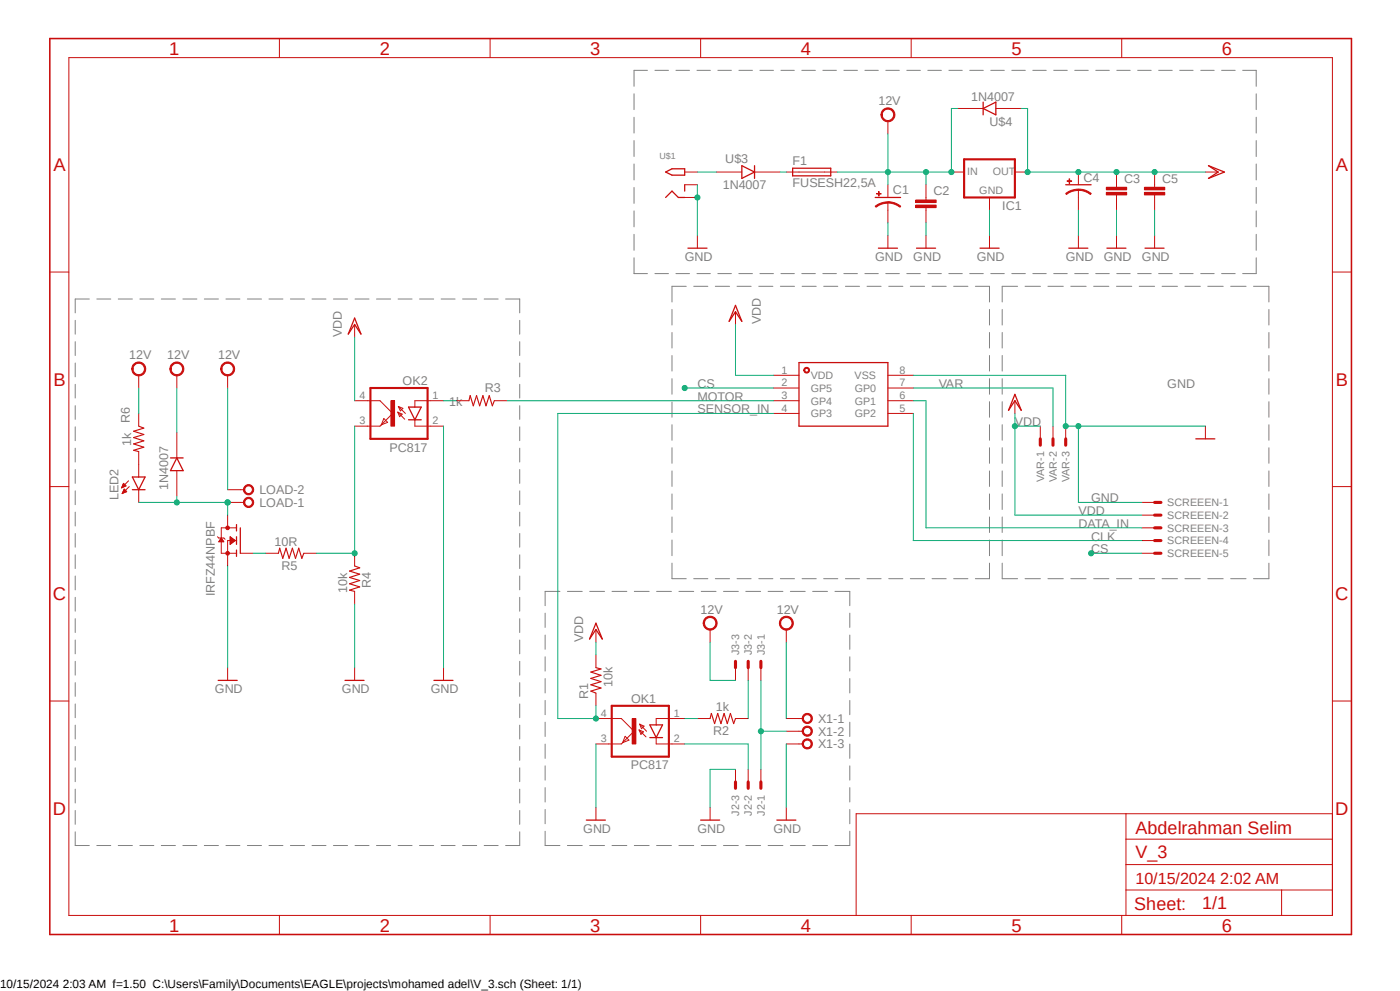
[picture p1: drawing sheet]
<svg xmlns="http://www.w3.org/2000/svg" width="420mm" height="297mm" viewBox="0 0 420 297" stroke-linecap="round" stroke-linejoin="round" font-family="sans-serif">
<path d="M14.2 11.1l391.7 269.8M405.9 11.1l-391.7 269.8" fill="none" stroke="#fff" stroke-width=".3"/>
<g fill="none" stroke="#808080" stroke-width=".3">
<path d="M190.2 28.1v4.8M190.2 35.1v4.8M194.2 21.1h-4v4.8M196.5 21.1h4M202.8 21.1h4M209.1 21.1h4M215.3 21.1h4.1M221.7 21.1h4M228 21.1h4M234.3 21.1h4M240.5 21.1h4.1M246.8 21.1h4.1"/>
<path d="M253.2 21.1h4M259.5 21.1h4M265.7 21.1h4.1M272 21.1h4.1M278.3 21.1h4.1M284.6 21.1h4.1M290.9 21.1h4.1M297.2 21.1h4.1M303.5 21.1h4.1M309.8 21.1h4.1M316.1 21.1h4.1M322.4 21.1h4.1"/>
<path d="M328.7 21.1h4.1M335 21.1h4M341.3 21.1h4.1M347.6 21.1h4.1M353.9 21.1h4M360.2 21.1h4M366.5 21.1h4M372.8 21.1h4.1v4.8M376.9 28.1v4.8M376.9 35.1v4.8M190.2 42.1v4.8M190.2 49.1v4.8"/>
<path d="M190.2 56.2v4.8M376.9 42.1v4.8M376.9 49.1v4.8M376.9 56.2v4.8M190.2 77.3v4.7h4M190.2 63.2v4.8M190.2 70.2v4.8M376.9 77.3v4.7h-4.1M376.9 63.2v4.8M376.9 70.2v4.8M22.6 96v4.2M26.8 89.6h-4.2v4.2"/>
<path d="M29 89.6h4.2M35.5 89.6h4.2M42 89.6h4.1M48.4 89.6h4.2M54.9 89.6h4.2M61.3 89.6h4.2M67.8 89.6h4.2M74.2 89.6h4.2M80.7 89.6h4.2M87.1 89.6h4.3M93.6 89.6h4.2M100 89.6h4.3"/>
<path d="M106.5 89.6h4.2M112.9 89.6h4.3M119.4 89.6h4.2M125.9 89.6h4.2M132.3 89.6h4.2M138.8 89.6h4.2M145.2 89.6h4.2M151.7 89.6h4.2v4.2M155.9 96v4.2M196.5 82h4M201.6 92.8v4.6M201.6 99.7v4.6"/>
<path d="M202.8 82h4M205.9 85.8h-4.3v4.7M208.1 85.8h4.2M209.1 82h4M214.6 85.8h4.3M215.3 82h4.1M221.1 85.8h4.2M221.7 82h4M227.6 85.8h4.3M228 82h4M234.1 85.8h4.2M234.3 82h4"/>
<path d="M240.5 82h4.1M240.6 85.8h4.3M246.8 82h4.1M247.1 85.8h4.2M253.2 82h4M253.6 85.8h4.3M259.5 82h4M260.1 85.8h4.2M265.7 82h4.1M266.6 85.8h4.2M272 82h4.1M273.1 85.8h4.3"/>
<path d="M278.3 82h4.1M279.6 85.8h4.2M284.6 82h4.1M286.1 85.8h4.3M290.9 82h4.1M292.6 85.8h4.2v4.7M296.8 92.8v4.6M296.8 99.7v4.6M297.2 82h4.1M300.7 92.8v4.6M300.7 99.7v4.6M303.5 82h4.1"/>
<path d="M305.3 85.8h-4.6v4.7M307.5 85.8h4.6M309.8 82h4.1M314.4 85.8h4.6M316.1 82h4.1M321.2 85.8h4.6M322.4 82h4.1M328.1 85.8h4.6M328.7 82h4.1M334.9 85.8h4.6M335 82h4M341.3 82h4.1"/>
<path d="M341.8 85.8h4.6M347.6 82h4.1M348.6 85.8h4.6M353.9 82h4M355.5 85.8h4.6M360.2 82h4M362.3 85.8h4.6M366.5 82h4M369.2 85.8h4.6M376 85.8h4.7v4.7M380.7 92.8v4.6M380.7 99.7v4.6"/>
<path d="M22.6 102.4v4.2M22.6 108.8v4.1M22.6 115.2v4.1M155.9 102.4v4.2M155.9 108.8v4.1M155.9 115.2v4.1M201.6 106.6v4.6M201.6 113.5v4.7M296.8 106.6v4.6M296.8 113.5v4.7M300.7 106.6v4.6M300.7 113.5v4.7"/>
<path d="M380.7 106.6v4.6M380.7 113.5v4.7M22.6 121.6v4.1M22.6 127.9v4.2M22.6 134.3v4.2M155.9 121.6v4.1M155.9 127.9v4.2M155.9 134.3v4.2M201.6 120.4v4.7M201.6 127.3v4.7M201.6 134.2v4.7M296.8 120.4v4.7"/>
<path d="M296.8 127.3v4.7M296.8 134.2v4.7M300.7 120.4v4.7M300.7 127.3v4.7M300.7 134.2v4.7M380.7 120.4v4.7M380.7 127.3v4.7M380.7 134.2v4.7M22.6 140.7v4.2M22.6 147.1v4.2M22.6 153.5v4.1M22.6 159.9v4.1"/>
<path d="M155.9 140.7v4.2M155.9 147.1v4.2M155.9 153.5v4.1M155.9 159.9v4.1M201.6 141.1v4.7M201.6 148v4.7M201.6 154.9v4.7M296.8 141.1v4.7M296.8 148v4.7M296.8 154.9v4.7M300.7 141.1v4.7M300.7 148v4.7"/>
<path d="M300.7 154.9v4.7M380.7 141.1v4.7M380.7 148v4.7M380.7 154.9v4.7M22.6 166.3v4.1M22.6 172.6v4.2M22.6 179v4.2M155.9 166.3v4.1M155.9 172.6v4.2M155.9 179v4.2M168 177.2h-4.5v4.3M170.2 177.2h4.5"/>
<path d="M176.9 177.2h4.5M183.6 177.2h4.4M190.3 177.2h4.4M197 177.2h4.4M201.6 161.8v4.7M201.6 168.8v4.6h4.3M203.7 177.2h4.4M208.1 173.4h4.2M210.4 177.2h4.4M214.6 173.4h4.3M217 177.2h4.5M221.1 173.4h4.2"/>
<path d="M223.7 177.2h4.5M227.6 173.4h4.3M230.4 177.2h4.5M234.1 173.4h4.2M237.1 177.2h4.5M240.6 173.4h4.3M243.8 177.2h4.4M247.1 173.4h4.2M250.5 177.2h4.4v4.3M253.6 173.4h4.3M260.1 173.4h4.2M266.6 173.4h4.2"/>
<path d="M273.1 173.4h4.3M279.6 173.4h4.2M286.1 173.4h4.3M296.8 168.8v4.6h-4.2M296.8 161.8v4.7M300.7 168.8v4.6h4.6M300.7 161.8v4.7M307.5 173.4h4.6M314.4 173.4h4.6M321.2 173.4h4.6M328.1 173.4h4.6M334.9 173.4h4.6"/>
<path d="M341.8 173.4h4.6M348.6 173.4h4.6M355.5 173.4h4.6M362.3 173.4h4.6M369.2 173.4h4.6M380.7 168.8v4.6h-4.7M380.7 161.8v4.7M22.6 185.4v4.2M22.6 191.8v4.2M22.6 198.2v4.2M155.9 185.4v4.2M155.9 191.8v4.2"/>
<path d="M155.9 198.2v4.2M163.5 183.8v4.2M163.5 190.3v4.3M163.5 196.8v4.3M254.9 183.8v4.2M254.9 190.3v4.3M254.9 196.8v4.3M22.6 204.6v4.1M22.6 211v4.1M22.6 217.3v4.2M155.9 204.6v4.1M155.9 211v4.1"/>
<path d="M155.9 217.3v4.2M163.5 203.4v4.3M163.5 209.9v4.3M163.5 216.5v4.2M254.9 203.4v4.3M254.9 209.9v4.3M254.9 216.5v4.2M22.6 223.7v4.2M22.6 230.1v4.2M22.6 236.5v4.2M155.9 223.7v4.2M155.9 230.1v4.2"/>
<path d="M155.9 236.5v4.2M163.5 223v4.3M163.5 229.5v4.3M163.5 236.1v4.3M254.9 223v4.3M254.9 229.5v4.3M254.9 236.1v4.3M22.6 249.3v4.1h4.2M22.6 242.9v4.2M29 253.4h4.2M35.5 253.4h4.2M42 253.4h4.1"/>
<path d="M48.4 253.4h4.2M54.9 253.4h4.2M61.3 253.4h4.2M67.8 253.4h4.2M74.2 253.4h4.2M80.7 253.4h4.2M87.1 253.4h4.3M93.6 253.4h4.2M100 253.4h4.3M106.5 253.4h4.2M112.9 253.4h4.3M119.4 253.4h4.2"/>
<path d="M125.9 253.4h4.2M132.3 253.4h4.2M138.8 253.4h4.2M145.2 253.4h4.2M155.9 249.3v4.1h-4.2M155.9 242.9v4.2M163.5 242.6v4.3M163.5 249.1v4.3h4.5M170.2 253.4h4.5M176.9 253.4h4.5M183.6 253.4h4.4M190.3 253.4h4.4"/>
<path d="M197 253.4h4.4M203.7 253.4h4.4M210.4 253.4h4.4M217 253.4h4.5M223.7 253.4h4.5M230.4 253.4h4.5M237.1 253.4h4.5M243.8 253.4h4.4M254.9 249.1v4.3h-4.4M254.9 242.6v4.3"/>
</g>
<path d="M289.2 47.8h15.3v11.4h-15.3z" fill="none" stroke="#c90d0c" stroke-width=".64"/>
<path d="M277.8 59.2v.7M285.4 51.6h3.8M296.8 59.2v3.8M304.5 51.6h3.8M277.8 62.2v.8" fill="none" stroke="#c90d0c" stroke-width=".3"/>
<path d="M274.7 59.9h6.1v.8h-6.1z" fill-rule="evenodd" fill="#c90d0c"/>
<path d="M274.7 59.9h6.1v.8h-6.1z" fill="none" stroke="#c90d0c" stroke-width=".3"/>
<path d="M274.7 61.5h6.1v.7h-6.1z" fill-rule="evenodd" fill="#c90d0c"/>
<path d="M205.4 51.6h3.8M205.4 59.2h3.8M205.4 55.4h3.8M277.8 55.4v3.8M266.4 60.7v2.3M274.7 61.5h6.1v.7h-6.1zM277.8 63v3.8" fill="none" stroke="#c90d0c" stroke-width=".3"/>
<path d="M199.7 51.6l1.9-1h3.8v1.9h-3.8zM199.7 59.2l1.9-1.9 1.9 1.9h1.9M205.4 55.4v1.9M262.6 59.2h7.6" fill="none" stroke="#c90d0c" stroke-width=".38"/>
<path d="M266.4 60.5l1.2 .1 1.6 .5 1 .7-.2 .3a6.2 6.2 0 0 0-3.6-1.3z" fill-rule="evenodd" fill="#c90d0c"/>
<path d="M266.4 60.5l1.2 .1 1.6 .5 1 .7-.2 .3a6.2 6.2 0 0 0-3.6-1.3z" fill="none" stroke="#c90d0c" stroke-width=".3"/>
<path d="M262.6 61.8l1-.7 1.5-.5 1.3-.1v.4a5.6 5.6 0 0 0-3.6 1.2z" fill-rule="evenodd" fill="#c90d0c"/>
<path d="M262.6 61.8l1-.7 1.5-.5 1.3-.1v.4a5.6 5.6 0 0 0-3.6 1.2z" fill="none" stroke="#c90d0c" stroke-width=".3"/>
<path d="M263 58h1.3v.2h-1.3z" fill-rule="evenodd" fill="#c90d0c"/>
<path d="M263 58h1.3v.2h-1.3z" fill="none" stroke="#c90d0c" stroke-width=".3"/>
<path d="M263.6 57.4h.1v1.4h-.1z" fill-rule="evenodd" fill="#c90d0c"/>
<g fill="none" stroke="#c90d0c" stroke-width=".3">
<path d="M263.6 57.4h.1v1.4h-.1zM266.4 55.4v3.8M266.4 63v3.8M41.6 139.1v3.9M36.5 146.1h.2M36.6 145.9h.5M36.7 145.8h.8M36.7 147.9v.1M36.7 145.6h1.1M36.7 147.7h.3M36.8 145.4h.8M36.8 147.6h.7"/>
<path d="M36.9 145.3h.6M36.9 147.4h.9M37 145.1h.3M37 147.2h.9M37 144.9h.1M37 144.9l.8 .7-1.3 .6zM37 147.1h.8M37.1 146.9h.5M37.2 146.8h.2M37.3 146.6l.7 .8-1.3 .5zM38.6 144.1l-2.1 2.1M38.8 145.8l-2.1 2.1"/>
<path d="M41.6 146.8v3.8M178.8 196.3v3.8M178.8 207.7v3.8M182.6 215.3h3.8l3.8 3.9-3.8 3.8h-3.8M191.7 218.8l2.1 2.1M191.7 218.8l1.3 .5-.7 .8zM191.9 217l1.3 .6-.8 .8zM191.9 217l2.1 2.2M201.6 215.3h-4.8v2M187.5 220.7l1.2 1.1-1.9 .8zM196.8 221.1v1.9h4.8"/>
</g>
<path d="M39.7 143h3.8l-1.9 3.8zM39.7 146.8h3.8M194.9 217.3h3.9l-2 3.8zM194.9 221.1h3.9" fill="none" stroke="#c90d0c" stroke-width=".38"/>
<path d="M178.8 200.1l1.5 .4-3.1 .9 3.1 1-3.1 .9 3.1 1-3.1 .9 3.1 1-3.1 .9 1.6 .6" fill="none" stroke="#c90d0c" stroke-width=".34"/>
<path d="M183.5 211.5h17.2v15.3h-17.2z" fill="none" stroke="#c90d0c" stroke-width=".64"/>
<path d="M189.7 215.3h1.1v7.7h-1.1z" fill-rule="evenodd" fill="#c90d0c"/>
<path d="M287.3 32.5h7.6M298.7 32.5h7.7M214.9 51.6h7.6M226.4 51.6h7.6M334.9 55.4v.7M334.9 58.4v.8M209.2 70.6v3.8M178.8 215.3h3.8M189.7 215.3h1.1v7.7h-1.1zM201.6 215.3h3.8M178.8 223h3.8M201.6 223h3.8" fill="none" stroke="#c90d0c" stroke-width=".3"/>
<path d="M294.9 32.5l3.8-1.9v3.8zM294.9 30.6v3.8M222.5 49.7l3.9 1.9-3.9 1.9zM226.4 49.7v3.8M206.4 74.4h5.7" fill="none" stroke="#c90d0c" stroke-width=".38"/>
<path d="M331.9 56.1h6.1v.8h-6.1z" fill-rule="evenodd" fill="#c90d0c"/>
<path d="M331.9 56.1h6.1v.8h-6.1z" fill="none" stroke="#c90d0c" stroke-width=".3"/>
<path d="M331.9 57.7h6.1v.7h-6.1z" fill-rule="evenodd" fill="#c90d0c"/>
<path d="M323.5 56.9v2.3M331.9 57.7h6.1v.7h-6.1zM334.9 51.6v3.8M334.9 59.2v3.8" fill="none" stroke="#c90d0c" stroke-width=".3"/>
<path d="M319.7 55.4h7.6" fill="none" stroke="#c90d0c" stroke-width=".38"/>
<path d="M323.5 56.7h.4a5.7 5.7 0 0 1 3.5 1.3l-.3 .3a5.6 5.6 0 0 0-3.6-1.2z" fill-rule="evenodd" fill="#c90d0c"/>
<path d="M323.5 56.7h.4a5.7 5.7 0 0 1 3.5 1.3l-.3 .3a5.6 5.6 0 0 0-3.6-1.2z" fill="none" stroke="#c90d0c" stroke-width=".3"/>
<path d="M319.7 58l1-.7 1.6-.5 1.2-.1v.4a5.6 5.6 0 0 0-3.6 1.2z" fill-rule="evenodd" fill="#c90d0c"/>
<path d="M319.7 58l1-.7 1.6-.5 1.2-.1v.4a5.6 5.6 0 0 0-3.6 1.2z" fill="none" stroke="#c90d0c" stroke-width=".3"/>
<path d="M320.1 54.2h1.4v.2h-1.4z" fill-rule="evenodd" fill="#c90d0c"/>
<path d="M320.1 54.2h1.4v.2h-1.4z" fill="none" stroke="#c90d0c" stroke-width=".3"/>
<path d="M320.7 53.6h.2v1.3h-.2z" fill-rule="evenodd" fill="#c90d0c"/>
<path d="M320.7 53.6h.2v1.3h-.2zM323.5 51.6v3.8M323.5 59.2v3.8M232.1 112.5h7.6M232.1 116.3h7.6M266.4 112.5h7.6M266.4 116.3h7.6M232.1 120.1h7.6M232.1 123.9h7.6M266.4 120.1h7.6M266.4 123.9h7.6" fill="none" stroke="#c90d0c" stroke-width=".3"/>
<path d="M241.4 110.3a.87 .87 0 0 1 1.4 .2 .87 .87 0 0 1-.6 1.3 .87 .87 0 0 1-1.1-.8h.3a.57 .57 0 0 1 .8-.5 .57 .57 0 0 1 .2 .9 .57 .57 0 0 1-.9-.2l-.1-.2h-.3z" fill-rule="evenodd" fill="#c90d0c"/>
<path d="M361.6 51.6h3.8M266.4 70.6v3.8M277.8 70.6v3.8M296.8 70.6v3.8M323.5 70.6v3.8M334.9 70.6v3.8M220.6 93.4v3.8M241.4 110.3a.87 .87 0 0 1 1.4 .2 .87 .87 0 0 1-.6 1.3 .87 .87 0 0 1-1.1-.8h.3a.57 .57 0 0 1 .8-.5 .57 .57 0 0 1 .2 .9 .57 .57 0 0 1-.9-.2l-.1-.2h-.3zM178.8 188.7v3.8M209.2 215.3h3.8M220.6 215.3h3.9M178.8 242v3.8" fill="none" stroke="#c90d0c" stroke-width=".3"/>
<path d="M362.5 49.7l4.8 1.9-4.8 1.9 2.9-1.9zM263.5 74.4h5.7M275 74.4h5.7M294 74.4h5.7M320.6 74.4h5.7M332.1 74.4h5.7M220.6 91.5l1.9 4.8-1.9-2.9-1.9 2.9zM239.7 108.7h26.7v19h-26.7zM178.8 186.8l1.9 4.7-1.9-2.8-1.9 2.8zM175.9 245.8h5.7" fill="none" stroke="#c90d0c" stroke-width=".38"/>
<path d="M213 215.3l.4-1.5 1 3.1 .9-3.1 1 3.1 .9-3.1 1 3.1 .9-3.1 1 3.1 .5-1.6" fill="none" stroke="#c90d0c" stroke-width=".34"/>
<path d="M265 32.8a2.1 2.1 0 0 1 3.2 .6 2.1 2.1 0 0 1-1.3 3 2.1 2.1 0 0 1-2.6-2h.4a1.72 1.72 0 0 1 2.5-1.4 1.72 1.72 0 0 1 .2 2.9 1.72 1.72 0 0 1-2.7-1v-.5h-.4l.1-.6z" fill-rule="evenodd" fill="#c90d0c"/>
<g fill="none" stroke="#c90d0c" stroke-width=".3">
<path d="M265 32.8a2.1 2.1 0 0 1 3.2 .6 2.1 2.1 0 0 1-1.3 3 2.1 2.1 0 0 1-2.6-2h.4a1.72 1.72 0 0 1 2.5-1.4 1.72 1.72 0 0 1 .2 2.9 1.72 1.72 0 0 1-2.7-1v-.5h-.4l.1-.6zM266.4 36.3v3.8M304.5 120.1v3.8M312.1 127.7v3.8M315.9 127.7v3.8M319.7 127.7v3.8M361.6 127.7v3.8M342.6 150.6h3.8M342.6 154.4h3.8M342.6 158.2h3.8M342.6 162h3.8M342.6 165.8h3.8"/>
<path d="M220.6 200.1v3.8M224.5 200.1v3.8M228.3 200.1v3.8M220.6 230.6v3.8M224.5 230.6v3.8M228.3 230.6v3.8M213 242v3.8"/>
</g>
<g fill="none" stroke="#c90d0c" stroke-width=".93">
<path d="M312.1 131.5v1.9M315.9 131.5v1.9M319.7 131.5v1.9M346.4 150.6h1.9M346.4 154.4h1.9M346.4 158.2h1.9M346.4 162h1.9M346.4 165.8h1.9M220.6 198.2v1.9M224.5 198.2v1.9M228.3 198.2v1.9M220.6 234.4v1.9"/>
<path d="M224.5 234.4v1.9M228.3 234.4v1.9"/>
</g>
<path d="M304.5 118.2l1.9 4.8-1.9-2.9-1.9 2.9zM358.7 131.5h5.7M210.2 245.8h5.7" fill="none" stroke="#c90d0c" stroke-width=".38"/>
<path d="M211.7 185.2a2.1 2.1 0 0 1 3.2 .6 2.1 2.1 0 0 1-1.3 3 2.1 2.1 0 0 1-2.7-2h.4a1.7 1.7 0 0 1 2.4-1.7 1.7 1.7 0 0 1 .5 2.9 1.7 1.7 0 0 1-2.8-.8l-.1-.4h-.4l.1-.6z" fill-rule="evenodd" fill="#c90d0c"/>
<path d="M211.7 185.2a2.1 2.1 0 0 1 3.2 .6 2.1 2.1 0 0 1-1.3 3 2.1 2.1 0 0 1-2.7-2h.4a1.7 1.7 0 0 1 2.4-1.7 1.7 1.7 0 0 1 .5 2.9 1.7 1.7 0 0 1-2.8-.8l-.1-.4h-.4l.1-.6zM213 188.7v3.8M239.7 215.3h1.1" fill="none" stroke="#c90d0c" stroke-width=".3"/>
<path d="M241 214.3a1.55 1.55 0 0 1 2.5 .2 1.55 1.55 0 0 1-.9 2.3 1.55 1.55 0 0 1-2-1.5h.4a1.15 1.15 0 0 1 1.6-1.1 1.15 1.15 0 0 1 .4 1.9 1.15 1.15 0 0 1-1.9-.4l-.1-.4h-.4z" fill-rule="evenodd" fill="#c90d0c"/>
<path d="M235.9 215.3h3.8M239.7 219.2h1.1M241 214.3a1.55 1.55 0 0 1 2.5 .2 1.55 1.55 0 0 1-.9 2.3 1.55 1.55 0 0 1-2-1.5h.4a1.15 1.15 0 0 1 1.6-1.1 1.15 1.15 0 0 1 .4 1.9 1.15 1.15 0 0 1-1.9-.4l-.1-.4h-.4z" fill="none" stroke="#c90d0c" stroke-width=".3"/>
<path d="M241 218.1a1.55 1.55 0 0 1 2.5 .2 1.55 1.55 0 0 1-.9 2.3 1.55 1.55 0 0 1-2-1.4h.4a1.15 1.15 0 0 1 1.6-1.2 1.15 1.15 0 0 1 .4 1.9 1.15 1.15 0 0 1-1.9-.4l-.1-.3h-.4z" fill-rule="evenodd" fill="#c90d0c"/>
<path d="M235.9 219.2h3.8M241 218.1a1.55 1.55 0 0 1 2.5 .2 1.55 1.55 0 0 1-.9 2.3 1.55 1.55 0 0 1-2-1.4h.4a1.15 1.15 0 0 1 1.6-1.2 1.15 1.15 0 0 1 .4 1.9 1.15 1.15 0 0 1-1.9-.4l-.1-.3h-.4zM239.7 223h1.1" fill="none" stroke="#c90d0c" stroke-width=".3"/>
<path d="M241 222a1.55 1.55 0 0 1 2.5 .1 1.55 1.55 0 0 1-.9 2.4 1.55 1.55 0 0 1-2-1.5h.4a1.15 1.15 0 0 1 1.6-1.2 1.15 1.15 0 0 1 .4 1.9 1.15 1.15 0 0 1-1.9-.3l-.1-.4h-.4z" fill-rule="evenodd" fill="#c90d0c"/>
<path d="M235.9 223h3.8M241 222a1.55 1.55 0 0 1 2.5 .1 1.55 1.55 0 0 1-.9 2.4 1.55 1.55 0 0 1-2-1.5h.4a1.15 1.15 0 0 1 1.6-1.2 1.15 1.15 0 0 1 .4 1.9 1.15 1.15 0 0 1-1.9-.3l-.1-.4h-.4zM235.9 242v3.8" fill="none" stroke="#c90d0c" stroke-width=".3"/>
<path d="M233 245.8h5.8" fill="none" stroke="#c90d0c" stroke-width=".38"/>
<path d="M234.5 185.2a2.1 2.1 0 0 1 3.3 .6 2.1 2.1 0 0 1-1.4 3 2.1 2.1 0 0 1-2.6-2h.4a1.72 1.72 0 0 1 2.5-1.5 1.72 1.72 0 0 1 .3 2.9 1.72 1.72 0 0 1-2.8-1v-.4h-.4l.1-.6z" fill-rule="evenodd" fill="#c90d0c"/>
<path d="M346.4 55.4v.7M346.4 58.4v.8M234.5 185.2a2.1 2.1 0 0 1 3.3 .6 2.1 2.1 0 0 1-1.4 3 2.1 2.1 0 0 1-2.6-2h.4a1.72 1.72 0 0 1 2.5-1.5 1.72 1.72 0 0 1 .3 2.9 1.72 1.72 0 0 1-2.8-1v-.4h-.4l.1-.6zM235.9 188.7v3.8" fill="none" stroke="#c90d0c" stroke-width=".3"/>
<path d="M343.3 56.1h6.1v.8h-6.1z" fill-rule="evenodd" fill="#c90d0c"/>
<path d="M343.3 56.1h6.1v.8h-6.1z" fill="none" stroke="#c90d0c" stroke-width=".3"/>
<path d="M343.3 57.7h6.1v.7h-6.1z" fill-rule="evenodd" fill="#c90d0c"/>
<g fill="none" stroke="#c90d0c" stroke-width=".3">
<path d="M343.3 57.7h6.1v.7h-6.1zM346.4 51.6v3.8M346.4 59.2v3.8M346.4 70.6v3.8M110.2 120.1h3.8l3.8 3.8-3.8 3.8h-3.8M115.1 125.4l1.2 1.2-1.9 .7zM119.3 123.5l2.1 2.1M119.3 123.5l1.3 .6-.7 .8zM119.5 121.8l1.4 .6-.8 .7zM119.5 121.8l2.1 2.1M124.5 125.8v1.9h4.7M129.2 120.1h-4.7v1.9"/>
<path d="M136.9 120.1h3.8M148.3 120.1h3.8"/>
</g>
<path d="M343.5 74.4h5.7M122.6 122h3.8l-1.9 3.8zM122.6 125.8h3.8" fill="none" stroke="#c90d0c" stroke-width=".38"/>
<path d="M140.7 120.1l.4-1.5 .9 3 1-3 .9 3 1-3 .9 3 1-3 .9 3 .6-1.5" fill="none" stroke="#c90d0c" stroke-width=".34"/>
<path d="M111.1 116.3h17.2v15.2h-17.2z" fill="none" stroke="#c90d0c" stroke-width=".64"/>
<path d="M117.3 120.1h1.1v7.6h-1.1z" fill-rule="evenodd" fill="#c90d0c"/>
<g fill="none" stroke="#c90d0c" stroke-width=".3">
<path d="M106.4 97.2v3.8M53 129.6v7.6M106.4 120.1h3.8M106.4 127.7h3.8M117.3 120.1h1.1v7.6h-1.1zM129.2 120.1h3.9M129.2 127.7h3.9M53 141.1v7.6M79.7 165.8h3.8M91.1 165.8h3.9M106.4 165.8v3.8M106.4 177.2v3.9"/>
<path d="M68.3 200.1v3.8M133.1 200.1v3.8"/>
</g>
<path d="M106.4 95.3l1.9 4.8-1.9-2.9-1.9 2.9zM51.1 137.2h3.8M53 137.2l1.9 3.9h-3.8zM65.4 203.9h5.8M130.2 203.9h5.7" fill="none" stroke="#c90d0c" stroke-width=".38"/>
<path d="M83.5 165.8l.4-1.5 .9 3 1-3 .9 3 1-3 .9 3 1-3 1 3 .5-1.5M106.4 169.6l1.5 .6-3 1 3 .9-3 1 3 .9-3 1 3 .9-3 1 1.5 .3" fill="none" stroke="#c90d0c" stroke-width=".34"/>
<path d="M66.5 109.4a2.11 2.11 0 0 1 3.4-.2 2.11 2.11 0 0 1-.8 3.3 2.11 2.11 0 0 1-2.9-1.9h.4a1.72 1.72 0 0 1 2.5-1.4 1.72 1.72 0 0 1 .3 2.9 1.72 1.72 0 0 1-2.8-1v-.5h-.4z" fill-rule="evenodd" fill="#c90d0c"/>
<path d="M66.5 109.4a2.11 2.11 0 0 1 3.4-.2 2.11 2.11 0 0 1-.8 3.3 2.11 2.11 0 0 1-2.9-1.9h.4a1.72 1.72 0 0 1 2.5-1.4 1.72 1.72 0 0 1 .3 2.9 1.72 1.72 0 0 1-2.8-1v-.5h-.4zM68.3 112.5v3.8M41.6 123.9v3.8M41.6 135.3v3.8M72.1 150.6h1.1" fill="none" stroke="#c90d0c" stroke-width=".3"/>
<path d="M41.6 127.7l1.5 .6-3 .9 3 1-3 .9 3 1-3 1 3 .9-3 1 1.5 .3" fill="none" stroke="#c90d0c" stroke-width=".34"/>
<path d="M73.4 149.6a1.54 1.54 0 0 1 2.5 .2 1.54 1.54 0 0 1-.9 2.3 1.54 1.54 0 0 1-2-1.5h.4a1.15 1.15 0 0 1 1.6-1.1 1.15 1.15 0 0 1 .4 1.8 1.15 1.15 0 0 1-1.9-.3l-.1-.4h-.4z" fill-rule="evenodd" fill="#c90d0c"/>
<path d="M68.3 150.6h3.8M72.1 146.8h1.1M73.4 149.6a1.54 1.54 0 0 1 2.5 .2 1.54 1.54 0 0 1-.9 2.3 1.54 1.54 0 0 1-2-1.5h.4a1.15 1.15 0 0 1 1.6-1.1 1.15 1.15 0 0 1 .4 1.8 1.15 1.15 0 0 1-1.9-.3l-.1-.4h-.4z" fill="none" stroke="#c90d0c" stroke-width=".3"/>
<path d="M73.4 145.8a1.54 1.54 0 0 1 2.5 .2 1.54 1.54 0 0 1-.9 2.3 1.54 1.54 0 0 1-2-1.5h.4a1.15 1.15 0 0 1 1.6-1.2 1.15 1.15 0 0 1 .4 1.9 1.15 1.15 0 0 1-1.9-.3l-.1-.4h-.4z" fill-rule="evenodd" fill="#c90d0c"/>
<path d="M68.3 146.8h3.8M71 158.2h-4.6v7.6h4.6M73.4 145.8a1.54 1.54 0 0 1 2.5 .2 1.54 1.54 0 0 1-.9 2.3 1.54 1.54 0 0 1-2-1.5h.4a1.15 1.15 0 0 1 1.6-1.2 1.15 1.15 0 0 1 .4 1.9 1.15 1.15 0 0 1-1.9-.3l-.1-.4h-.4zM65.2 160.9l.4 .3h1.5l.4 .4M71 162h-2.7v3.8" fill="none" stroke="#c90d0c" stroke-width=".3"/>
<path d="M71 157.2v1.9M72.1 158.2v7.6M71 160.9v2.3M71 164.8v2" fill="none" stroke="#c90d0c" stroke-width=".38"/>
<circle cx="68.3" cy="165.8" r=".55" fill="#c90d0c"/>
<circle cx="68.3" cy="165.8" r=".55" fill="none" stroke="#c90d0c" stroke-width=".3"/>
<circle cx="68.3" cy="158.2" r=".55" fill="#c90d0c"/>
<g fill="none" stroke="#c90d0c" stroke-width=".3">
<path d="M20.7 17.3h379v257.1h-379zM83.8 11.6v5.7M147 11.6v5.7M210.2 11.6v5.7M273.3 11.6v5.7M336.5 11.6v5.7M14.9 81.5h5.8M399.7 81.5h5.7M14.9 145.8h5.8M68.3 154.4v3.8M399.7 145.8h5.7M65.7 162.3h1.4"/>
<path d="M65.8 162.1h1.2M65.9 161.9h.9M66 161.8h.7M66.1 161.6h.5M66.3 161.5h.2M66.3 161.3h.1M66.4 161.2l.7 1.2h-1.5zM68.3 165.8v3.8M69 162.3h1.2M69 162.1h1.4M69 161.9h1.5M69 161.8h1.3"/>
<path d="M69 161.6h1M69 161.5h.8M69 161.3h.6M69 160.9l1.6 1.1-1.6 1.2zM69 163.1h.1M69 162.9h.3M69 162.8h.6M69 162.6h.8M69 162.4h1M69 161.1h.4M69 161h.2M72.1 165.8h3.8"/>
<path d="M14.9 210.1h5.8M106.4 200.1v3.8M399.7 210.1h5.7M337.8 243.9v30.5M337.8 259.1h61.9M337.8 251.5h61.9M399.7 243.9h-142.9v30.5M83.8 274.4v5.7M147 274.4v5.7M210.2 274.4v5.7M273.3 274.4v5.7M336.5 274.4v5.7"/>
<path d="M337.8 266.7h61.9M384.5 266.7v7.7"/>
<circle cx="68.3" cy="158.2" r=".55"/>
</g>
<path d="M14.9 11.6h390.5v268.5h-390.5z" fill="none" stroke="#c90d0c" stroke-width=".47"/>
<path d="M103.5 203.9h5.7" fill="none" stroke="#c90d0c" stroke-width=".38"/>
<path d="M39.8 109.4a2.11 2.11 0 0 1 3.5-.2 2.11 2.11 0 0 1-.9 3.3 2.11 2.11 0 0 1-2.9-1.9h.4a1.72 1.72 0 0 1 2.6-1.4 1.72 1.72 0 0 1 .2 2.9 1.72 1.72 0 0 1-2.7-1l-.1-.5h-.4z" fill-rule="evenodd" fill="#c90d0c"/>
<path d="M39.8 109.4a2.11 2.11 0 0 1 3.5-.2 2.11 2.11 0 0 1-.9 3.3 2.11 2.11 0 0 1-2.9-1.9h.4a1.72 1.72 0 0 1 2.6-1.4 1.72 1.72 0 0 1 .2 2.9 1.72 1.72 0 0 1-2.7-1l-.1-.5h-.4zM41.6 112.5v3.8" fill="none" stroke="#c90d0c" stroke-width=".3"/>
<path d="M51.3 109.4a2.11 2.11 0 0 1 3.4-.2 2.11 2.11 0 0 1-.9 3.3 2.11 2.11 0 0 1-2.8-1.9h.4a1.72 1.72 0 0 1 2.5-1.4 1.72 1.72 0 0 1 .2 2.9 1.72 1.72 0 0 1-2.7-1v-.5h-.4z" fill-rule="evenodd" fill="#c90d0c"/>
<path d="M235.9 51.6h15.2M51.3 109.4a2.11 2.11 0 0 1 3.4-.2 2.11 2.11 0 0 1-.9 3.3 2.11 2.11 0 0 1-2.8-1.9h.4a1.72 1.72 0 0 1 2.5-1.4 1.72 1.72 0 0 1 .2 2.9 1.72 1.72 0 0 1-2.7-1v-.5h-.4zM53 112.5v3.8" fill="none" stroke="#c90d0c" stroke-width=".3"/>
<path d="M237.8 50.4h11.4v2.3h-11.4z" fill="none" stroke="#c90d0c" stroke-width=".38"/>
<path d="M209.2 51.6h5.7M209.2 55.4v15.2" fill="none" stroke="#0dab76" stroke-width=".3"/>
<circle cx="209.2" cy="59.2" r=".76" fill="#0dab76"/>
<g fill="none" stroke="#0dab76" stroke-width=".3">
<path d="M266.4 66.8v3.8M277.8 66.8v3.8M296.8 63v7.6M323.5 63v7.6M334.9 63v7.6M346.4 63v7.6M274 112.5h45.7v15.2h41.9M133.1 127.7v72.4M323.5 127.7v22.9h19.1M68.3 169.6v30.5M178.8 223v19M220.6 230.6h-7.6v11.4"/>
<path d="M235.9 223v19"/>
<circle cx="209.2" cy="59.2" r=".76"/>
</g>
<circle cx="319.7" cy="127.7" r=".76" fill="#0dab76"/>
<circle cx="319.7" cy="127.7" r=".76" fill="none" stroke="#0dab76" stroke-width=".3"/>
<circle cx="323.5" cy="127.7" r=".76" fill="#0dab76"/>
<g fill="none" stroke="#0dab76" stroke-width=".3">
<path d="M304.5 123.9v30.5h38.1M304.5 127.7h7.6M106.4 181.1v19M178.8 192.5v3.8"/>
<circle cx="323.5" cy="127.7" r=".76"/>
</g>
<circle cx="304.5" cy="127.7" r=".76" fill="#0dab76"/>
<g fill="none" stroke="#0dab76" stroke-width=".3">
<path d="M334.9 51.6h26.7M106.4 101v19.1"/>
<circle cx="304.5" cy="127.7" r=".76"/>
</g>
<circle cx="346.4" cy="51.6" r=".76" fill="#0dab76"/>
<g fill="none" stroke="#0dab76" stroke-width=".3">
<path d="M323.5 51.6h11.4"/>
<circle cx="346.4" cy="51.6" r=".76"/>
</g>
<circle cx="334.9" cy="51.6" r=".76" fill="#0dab76"/>
<g fill="none" stroke="#0dab76" stroke-width=".3">
<path d="M306.4 32.5h1.9v19.1h15.2"/>
<circle cx="334.9" cy="51.6" r=".76"/>
</g>
<circle cx="323.5" cy="51.6" r=".76" fill="#0dab76"/>
<circle cx="323.5" cy="51.6" r=".76" fill="none" stroke="#0dab76" stroke-width=".3"/>
<circle cx="308.3" cy="51.6" r=".76" fill="#0dab76"/>
<g fill="none" stroke="#0dab76" stroke-width=".3">
<path d="M277.8 51.6v3.8M285.4 51.6h-19v3.8M220.6 97.2v15.3h11.5"/>
<circle cx="308.3" cy="51.6" r=".76"/>
</g>
<circle cx="277.8" cy="51.6" r=".76" fill="#0dab76"/>
<circle cx="277.8" cy="51.6" r=".76" fill="none" stroke="#0dab76" stroke-width=".3"/>
<circle cx="266.4" cy="51.6" r=".76" fill="#0dab76"/>
<g fill="none" stroke="#0dab76" stroke-width=".3">
<path d="M287.3 32.5h-1.9v19.1"/>
<circle cx="266.4" cy="51.6" r=".76"/>
</g>
<circle cx="285.4" cy="51.6" r=".76" fill="#0dab76"/>
<g fill="none" stroke="#0dab76" stroke-width=".3">
<path d="M266.4 40.1v11.5h-15.3M41.6 116.3v7.6M53 116.3v13.3M68.3 116.3v30.5M205.4 116.3h26.7M274 116.3h41.9v11.4M213 192.5v11.4h7.6M235.9 192.5v22.8"/>
<circle cx="285.4" cy="51.6" r=".76"/>
</g>
<circle cx="205.4" cy="116.3" r=".76" fill="#0dab76"/>
<g fill="none" stroke="#0dab76" stroke-width=".3">
<path d="M327.3 165.8h15.3"/>
<circle cx="205.4" cy="116.3" r=".76"/>
</g>
<circle cx="327.3" cy="165.8" r=".76" fill="#0dab76"/>
<g fill="none" stroke="#0dab76" stroke-width=".3">
<path d="M274 123.9v38.1h68.6M274 120.1h3.8v38.1h64.8M224.5 203.9v11.4M228.3 203.9v26.7M228.3 219.2h7.6M205.4 223h19.1v7.6"/>
<circle cx="327.3" cy="165.8" r=".76"/>
</g>
<circle cx="228.3" cy="219.2" r=".76" fill="#0dab76"/>
<g fill="none" stroke="#0dab76" stroke-width=".3">
<path d="M106.4 127.7v38.1h-11.4M133.1 120.1h3.8M152.1 120.1h80"/>
<circle cx="228.3" cy="219.2" r=".76"/>
</g>
<circle cx="106.4" cy="165.8" r=".76" fill="#0dab76"/>
<g fill="none" stroke="#0dab76" stroke-width=".3">
<path d="M41.6 150.6h26.7v3.8M75.9 165.8h3.8"/>
<circle cx="106.4" cy="165.8" r=".76"/>
</g>
<circle cx="68.3" cy="150.6" r=".76" fill="#0dab76"/>
<circle cx="68.3" cy="150.6" r=".76" fill="none" stroke="#0dab76" stroke-width=".3"/>
<circle cx="68.3" cy="150.6" r=".76" fill="#0dab76"/>
<g fill="none" stroke="#0dab76" stroke-width=".3">
<path d="M53 148.7v1.9"/>
<circle cx="68.3" cy="150.6" r=".76"/>
</g>
<circle cx="53" cy="150.6" r=".76" fill="#0dab76"/>
<g fill="none" stroke="#0dab76" stroke-width=".3">
<path d="M232.1 123.9h-64.8v91.4h11.5v-3.8M205.4 215.3h3.8"/>
<circle cx="53" cy="150.6" r=".76"/>
</g>
<circle cx="178.8" cy="215.3" r=".76" fill="#0dab76"/>
<g fill="none" stroke="#0dab76" stroke-width=".3">
<path d="M234 51.6h1.9"/>
<circle cx="178.8" cy="215.3" r=".76"/>
</g>
<g font-size="5.5" fill="#c90d0c">
<text x="50.7" y="16.3">1</text>
<text x="113.9" y="16.3">2</text>
<text x="177.1" y="16.3">3</text>
<text x="240.2" y="16.3">4</text>
<text x="303.4" y="16.3">5</text>
<text x="366.6" y="16.3">6</text>
<text x="16" y="51.3">A</text>
<text x="400.7" y="51.3">A</text>
<text x="16" y="115.6">B</text>
<text x="400.7" y="115.6">B</text>
<text x="15.8" y="179.9">C</text>
<text x="400.6" y="179.9">C</text>
<text x="15.8" y="244.2">D</text>
<text x="400.6" y="244.2">D</text>
<text x="50.7" y="279.2">1</text>
<text x="113.9" y="279.2">2</text>
<text x="177.1" y="279.2">3</text>
<text x="240.2" y="279.2">4</text>
<text x="303.4" y="279.2">5</text>
<text x="366.6" y="279.2">6</text>
</g>
<g font-size="5.4" fill="#c90d0c">
<text x="340.7" y="250">Abdelrahman Selim</text>
<text x="340.7" y="257.2">V_3</text>
<text x="340.3" y="272.7">Sheet:</text>
<text x="360.6" y="272.5">1/1</text>
</g>
<text font-size="4.8" fill="#c90d0c" x="340.7" y="264.8">10/15/2024 2:02 AM</text>
<g font-size="3.8" fill="#808080">
<text x="263.5" y="31.5">12V</text>
<text x="291.4" y="30.2">1N4007</text>
<text x="296.8" y="37.8">U$4</text>
<text x="217.6" y="48.9">U$3</text>
<text x="237.8" y="49.4">F1</text>
<text x="216.8" y="56.6">1N4007</text>
<text x="237.8" y="55.9">FUSESH22,5A</text>
<text x="267.9" y="58.2">C1</text>
<text x="280.1" y="58.6">C2</text>
<text x="325" y="54.4">C4</text>
<text x="337.2" y="54.8">C3</text>
<text x="348.7" y="54.8">C5</text>
<text x="300.7" y="63">IC1</text>
<text x="205.4" y="78.2">GND</text>
<text x="262.6" y="78.2">GND</text>
<text x="274" y="78.2">GND</text>
<text x="293" y="78.2">GND</text>
<text x="319.7" y="78.2">GND</text>
<text x="331.1" y="78.2">GND</text>
<text x="342.6" y="78.2">GND</text>
<text x="102.6" y="101" transform="rotate(-90 102.6 101)">VDD</text>
<text x="228.3" y="97.2" transform="rotate(-90 228.3 97.2)">VDD</text>
<text x="38.8" y="107.7">12V</text>
<text x="50.2" y="107.7">12V</text>
<text x="65.4" y="107.7">12V</text>
<text x="120.8" y="115.4">OK2</text>
<text x="145.4" y="117.4">R3</text>
<text x="209.2" y="116.3">CS</text>
<text x="281.6" y="116.3">VAR</text>
<text x="350.2" y="116.3">GND</text>
<text x="134.8" y="121.6">1k</text>
<text x="209.2" y="120.1">MOTOR</text>
<text x="209.2" y="123.9">SENSOR_IN</text>
<text x="38.9" y="126.8" transform="rotate(-90 38.9 126.8)">R6</text>
<text x="304.5" y="127.7">VDD</text>
<text x="39.3" y="133.6" transform="rotate(-90 39.3 133.6)">1k</text>
<text x="116.8" y="135.3">PC817</text>
<text x="35.5" y="149.8" transform="rotate(-90 35.5 149.8)">LED2</text>
<text x="50.4" y="146.8" transform="rotate(-90 50.4 146.8)">1N4007</text>
<text x="77.8" y="148.1">LOAD-2</text>
<text x="77.8" y="151.9">LOAD-1</text>
<text x="323.5" y="154.4">VDD</text>
<text x="327.3" y="150.6">GND</text>
<text x="323.5" y="158.2">DATA_IN</text>
<text x="82.4" y="163.5">10R</text>
<text x="327.3" y="165.8">CS</text>
<text x="327.3" y="162">CLK</text>
<text x="84.5" y="170.7">R5</text>
<text x="64.5" y="178.8" transform="rotate(-90 64.5 178.8)">IRFZ44NPBF</text>
<text x="104.1" y="177.6" transform="rotate(-90 104.1 177.6)">10k</text>
<text x="111.3" y="176.3" transform="rotate(-90 111.3 176.3)">R4</text>
<text x="210.2" y="183.9">12V</text>
<text x="233" y="183.9">12V</text>
<text x="175" y="192.5" transform="rotate(-90 175 192.5)">VDD</text>
<text x="64.5" y="207.7">GND</text>
<text x="102.6" y="207.7">GND</text>
<text x="129.2" y="207.7">GND</text>
<text x="176.5" y="209.6" transform="rotate(-90 176.5 209.6)">R1</text>
<text x="183.7" y="205.8" transform="rotate(-90 183.7 205.8)">10k</text>
<text x="189.4" y="210.6">OK1</text>
<text x="214.8" y="213.1">1k</text>
<text x="214" y="220.3">R2</text>
<text x="245.4" y="216.7">X1-1</text>
<text x="245.4" y="220.5">X1-2</text>
<text x="245.4" y="224.3">X1-3</text>
<text x="189.2" y="230.6">PC817</text>
<text x="175" y="249.6">GND</text>
<text x="209.2" y="249.6">GND</text>
<text x="232.1" y="249.6">GND</text>
</g>
<text font-size="3.6" x="0" y="296">10/15/2024 2:03 AM f=1.50 C:\Users\Family\Documents\EAGLE\projects\mohamed adel\V_3.sch (Sheet: 1/1)</text>
<g font-size="3.2" fill="#808080">
<text x="290.2" y="52.5">IN</text>
<text x="297.8" y="52.5">OUT</text>
<text x="293.8" y="58">GND</text>
<text x="234.4" y="112">1</text>
<text x="243.2" y="113.6">VDD</text>
<text x="256.4" y="113.6">VSS</text>
<text x="269.9" y="112">8</text>
<text x="107.9" y="119.6">4</text>
<text x="129.8" y="119.6">1</text>
<text x="234.4" y="115.8">2</text>
<text x="234.4" y="119.6">3</text>
<text x="243.2" y="117.4">GP5</text>
<text x="256.4" y="117.4">GP0</text>
<text x="269.9" y="115.8">7</text>
<text x="269.9" y="119.6">6</text>
<text x="234.4" y="123.4">4</text>
<text x="243.2" y="121.2">GP4</text>
<text x="243.2" y="125.1">GP3</text>
<text x="256.4" y="121.2">GP1</text>
<text x="256.4" y="125.1">GP2</text>
<text x="269.9" y="123.4">5</text>
<text x="107.9" y="127.2">3</text>
<text x="129.8" y="127.2">2</text>
<text x="313.2" y="144.6" transform="rotate(-90 313.2 144.6)">VAR-1</text>
<text x="317" y="144.6" transform="rotate(-90 317 144.6)">VAR-2</text>
<text x="320.8" y="144.6" transform="rotate(-90 320.8 144.6)">VAR-3</text>
<text x="350.2" y="151.7">SCREEEN-1</text>
<text x="350.2" y="155.5">SCREEEN-2</text>
<text x="350.2" y="159.3">SCREEEN-3</text>
<text x="350.2" y="163.2">SCREEEN-4</text>
<text x="350.2" y="167">SCREEEN-5</text>
<text x="221.8" y="196.3" transform="rotate(-90 221.8 196.3)">J3-3</text>
<text x="225.6" y="196.3" transform="rotate(-90 225.6 196.3)">J3-2</text>
<text x="229.4" y="196.3" transform="rotate(-90 229.4 196.3)">J3-1</text>
<text x="180.3" y="214.8">4</text>
<text x="202.1" y="214.8">1</text>
<text x="180.3" y="222.4">3</text>
<text x="202.1" y="222.4">2</text>
<text x="221.8" y="244.4" transform="rotate(-90 221.8 244.4)">J2-3</text>
<text x="225.6" y="244.4" transform="rotate(-90 225.6 244.4)">J2-2</text>
<text x="229.4" y="244.4" transform="rotate(-90 229.4 244.4)">J2-1</text>
</g>
<text font-size="2.7" fill="#808080" x="197.8" y="47.8">U$1</text>
</svg>
